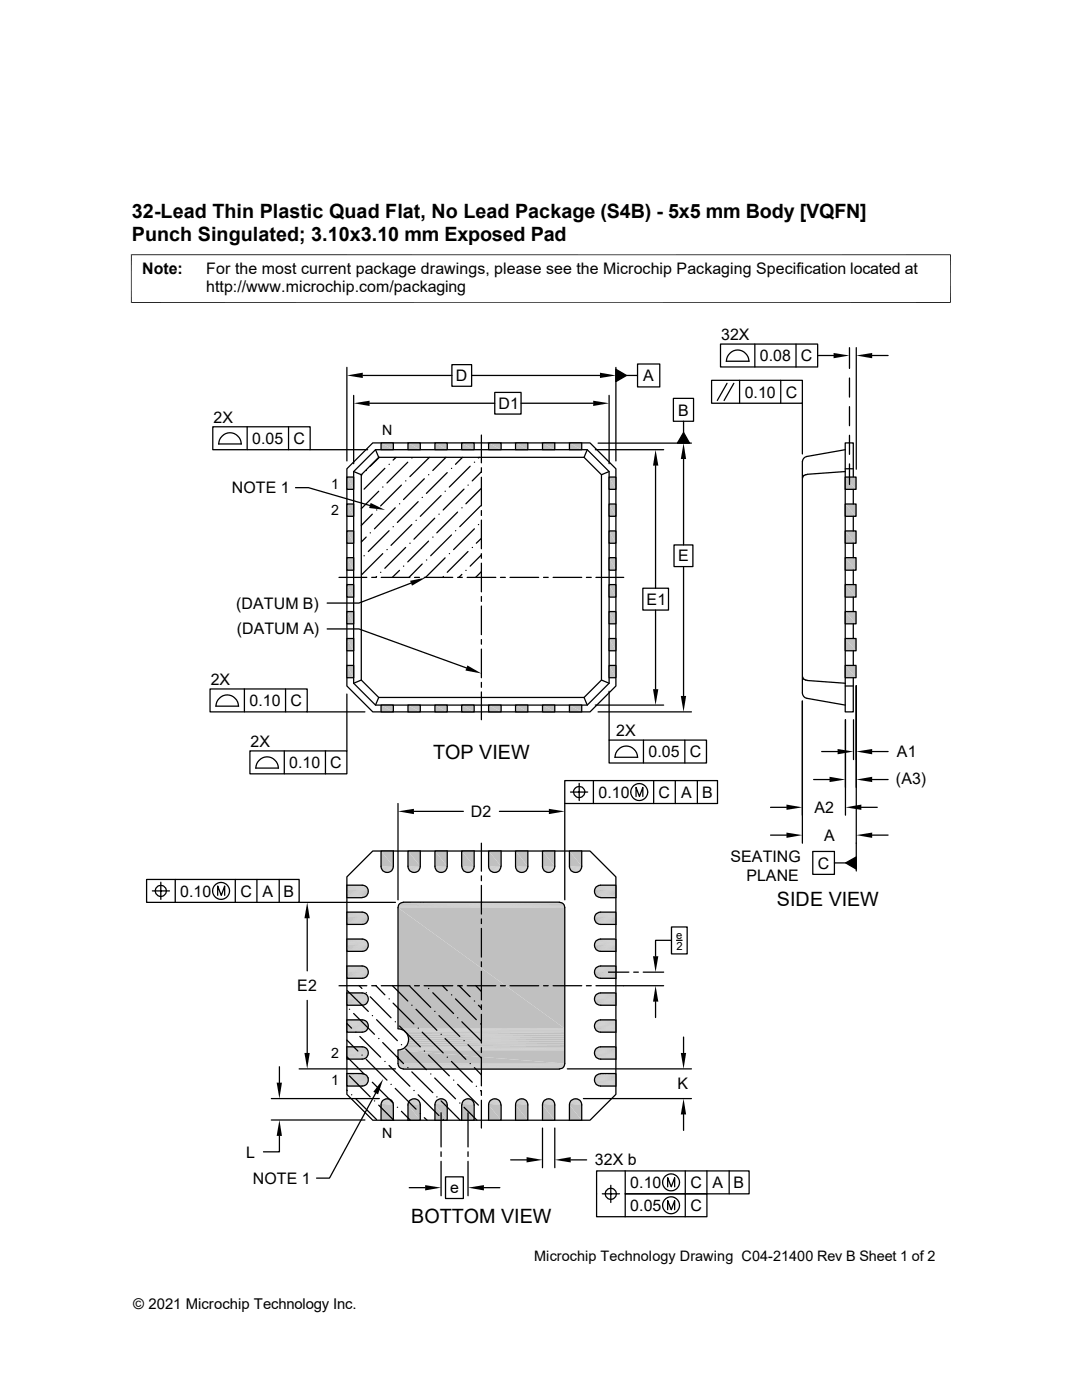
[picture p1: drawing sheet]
<svg xmlns="http://www.w3.org/2000/svg" width="216mm" height="279mm" viewBox="0 0 216 279" stroke-linecap="round" stroke-linejoin="round" font-family="sans-serif">
<path d="M70.6 94.1l1.5 .6M74.4 88.4h43.3l5.2 5.2v43.3l-5.2 5.2h-43.3l-5.2-5.2v-43.3zM74.9 89.7h42.3l4.3 4.4v42.3l-4.3 4.3h-42.3l-4.3-4.3v-42.3zM74.9 89.7l.7 1.6M75.6 91.3h40.9l3.5 3.4v41l-3.5 3.5h-40.9l-3.5-3.5v-41zM117.2 89.7l-.7 1.6M121.5 94.1l-1.5 .6M72.1 135.7l-1.5 .7M75.6 139.2l-.7 1.5M116.5 139.2l.7 1.5M120 135.7l1.5 .7" fill="none" stroke="#000" stroke-width=".25"/>
<g fill="#c0c0c0">
<path d="M113.6 88.4l2.5 1.3h-2.5z"/>
<path d="M113.6 88.4h2.5v1.3z"/>
<path d="M108.2 88.4l2.5 1.3h-2.5z"/>
<path d="M108.2 88.4h2.5v1.3z"/>
<path d="M102.9 88.4l2.4 1.3h-2.4z"/>
<path d="M102.9 88.4h2.4v1.3z"/>
<path d="M97.5 88.4l2.5 1.3h-2.5z"/>
<path d="M97.5 88.4h2.5v1.3z"/>
<path d="M92.1 88.4l2.5 1.3h-2.5z"/>
<path d="M92.1 88.4h2.5v1.3z"/>
<path d="M86.8 88.4l2.4 1.3h-2.4z"/>
<path d="M86.8 88.4h2.4v1.3z"/>
<path d="M81.4 88.4l2.5 1.3h-2.5z"/>
<path d="M81.4 88.4h2.5v1.3z"/>
<path d="M76 88.4l2.5 1.3h-2.5z"/>
<path d="M76 88.4h2.5v1.3z"/>
<path d="M121.5 95.2l1.4 2.5h-1.4z"/>
<path d="M121.5 95.2h1.4v2.5z"/>
<path d="M69.2 95.2l1.4 2.5h-1.4z"/>
<path d="M69.2 95.2h1.4v2.5z"/>
<path d="M121.5 100.6l1.4 2.4h-1.4z"/>
<path d="M121.5 100.6h1.4v2.4z"/>
<path d="M69.2 100.6l1.4 2.4h-1.4z"/>
<path d="M69.2 100.6h1.4v2.4z"/>
<path d="M121.5 106l1.4 2.4h-1.4z"/>
<path d="M121.5 106h1.4v2.4z"/>
<path d="M69.2 106l1.4 2.4h-1.4z"/>
<path d="M69.2 106h1.4v2.4z"/>
<path d="M121.5 111.3l1.4 2.5h-1.4z"/>
<path d="M121.5 111.3h1.4v2.5z"/>
<path d="M69.2 111.3l1.4 2.5h-1.4z"/>
<path d="M69.2 111.3h1.4v2.5z"/>
<path d="M121.5 116.7l1.4 2.5h-1.4z"/>
<path d="M121.5 116.7h1.4v2.5z"/>
<path d="M69.2 116.7l1.4 2.5h-1.4z"/>
<path d="M69.2 116.7h1.4v2.5z"/>
<path d="M121.5 122l1.4 2.5h-1.4z"/>
<path d="M121.5 122h1.4v2.5z"/>
<path d="M69.2 122l1.4 2.5h-1.4z"/>
<path d="M69.2 122h1.4v2.5z"/>
<path d="M121.5 127.4l1.4 2.5h-1.4z"/>
<path d="M121.5 127.4h1.4v2.5z"/>
<path d="M69.2 127.4l1.4 2.5h-1.4z"/>
<path d="M69.2 127.4h1.4v2.5z"/>
<path d="M121.5 132.8l1.4 2.5h-1.4z"/>
<path d="M121.5 132.8h1.4v2.5z"/>
<path d="M69.2 132.8l1.4 2.5h-1.4z"/>
<path d="M69.2 132.8h1.4v2.5z"/>
<path d="M113.6 140.7l2.5 1.4h-2.5z"/>
<path d="M113.6 140.7h2.5v1.4z"/>
<path d="M108.2 140.7l2.5 1.4h-2.5z"/>
<path d="M108.2 140.7h2.5v1.4z"/>
<path d="M102.9 140.7l2.4 1.4h-2.4z"/>
<path d="M102.9 140.7h2.4v1.4z"/>
<path d="M97.5 140.7l2.5 1.4h-2.5z"/>
<path d="M97.5 140.7h2.5v1.4z"/>
<path d="M92.1 140.7l2.5 1.4h-2.5z"/>
<path d="M92.1 140.7h2.5v1.4z"/>
<path d="M86.8 140.7l2.4 1.4h-2.4z"/>
<path d="M86.8 140.7h2.4v1.4z"/>
<path d="M81.4 140.7l2.5 1.4h-2.5z"/>
<path d="M81.4 140.7h2.5v1.4z"/>
<path d="M76 140.7l2.5 1.4h-2.5z"/>
<path d="M76 140.7h2.5v1.4z"/>
</g>
<g fill="none" stroke="#000" stroke-width=".25">
<path d="M69.2 95.2h1.4v2.5h-1.4zM72.2 94.7l-.1 .2M73.1 93.9h.1M75.6 98l-3.5 3.5M75.7 91.3l-1.8 1.7M76 88.4h2.5v1.3h-2.5zM76.4 97.2h.1M76.8 93.5l-4.2 4.1M77.6 92.7h.1M79 91.3l-.6 .5M80.1 96.8l-4.2 4.2M80.9 96h.1"/>
<path d="M81.4 92.2l-4.2 4.2M81.4 88.4h2.5v1.3h-2.5zM82.2 91.4h.1M84.2 99.3h.1M84.7 95.5l-4.2 4.2M85.5 94.7h.1M85.7 91.3l-3.9 3.8M86.8 88.4h2.4v1.3h-2.4zM88 98.9l-4.1 4.1M88.8 98h.1M89 91.3l-2.6 2.6M89.2 94.3l-4.1 4.2"/>
<path d="M90.1 93.5h.1M92.1 88.4h2.5v1.3h-2.5zM92.3 91.3l-1.4 1.4M92.6 97.6l-4.2 4.2M93.4 96.8h.1M93.8 93l-4.1 4.2M94.7 92.2h.1M95.6 91.3l-.1 .1M96.1 94.1l-1.9 1.9M96.1 97.5l-3.1 3M97.5 88.4h2.5v1.3h-2.5zM102.9 88.4h2.4v1.3h-2.4z"/>
<path d="M108.2 88.4h2.5v1.3h-2.5zM113.6 88.4h2.5v1.3h-2.5zM121.5 95.2h1.4v2.5h-1.4zM168.7 89.7l-7.7 1.4-.6 .4-.3 .7v46.4l.4 .5 .5 .3 7.7 1.3M170.3 95.2v-6.8h-1.6v53.7h1.6v-6.8M69.2 100.6h1.4v2.4h-1.4zM69.2 106h1.4v2.4h-1.4zM69.2 111.3h1.4v2.5h-1.4zM69.2 116.7h1.4v2.5h-1.4zM72.6 110.9h.1M73.1 107.2l-1 1M73.9 106.3h.1"/>
<path d="M74.3 102.6l-2.2 2.3M75.1 101.8h.1M75.1 115.1l-.1 .1M75.9 114.2h.1M76.4 110.5l-4.2 4.1M77.2 109.7h.1M77.6 105.9l-4.1 4.2M78.4 105.1h.1M78.9 101.3l-4.2 4.2M79.7 100.5h.1M79.7 113.8l-1.4 1.4M80.5 113h.1"/>
<path d="M80.9 109.3l-4.1 4.1M81.8 108.4h.1M82.2 104.7l-4.2 4.1M83 103.8h.1M83.4 100.1l-4.1 4.2M84.2 112.6l-2.6 2.6M85.1 111.8h.1M85.5 108l-4.1 4.1M86.4 107.2h.1M86.7 103.4l-4.1 4.2M87.6 102.6h.1M88.4 115.1h.1"/>
<path d="M88.8 111.3l-3.9 3.9M89.7 110.5h.1M90.1 106.8l-4.2 4.1M90.9 105.9h.1M91.3 102.2l-4.1 4.1M92.2 101.3h.1M92.2 114.6l-.6 .6M93 113.8h.1M93.4 110.1l-4.2 4.1M94.2 109.3h.1M94.7 105.5l-4.2 4.2M95.5 104.7h.1"/>
<path d="M95.9 101l-4.2 4.1M96.1 107.4l-1.1 1M96.1 110.7l-2.3 2.3M96.1 114.1l-1.2 1.1M121.5 116.7h1.4v2.5h-1.4zM121.5 111.3h1.4v2.5h-1.4zM121.5 106h1.4v2.4h-1.4zM121.5 100.6h1.4v2.4h-1.4zM69.2 122h1.4v2.5h-1.4zM69.2 127.4h1.4v2.5h-1.4zM69.2 132.8h1.4v2.5h-1.4zM121.5 132.8h1.4v2.5h-1.4z"/>
<path d="M121.5 127.4h1.4v2.5h-1.4zM121.5 122h1.4v2.5h-1.4zM76 140.7h2.5v1.4h-2.5zM81.4 140.7h2.5v1.4h-2.5zM86.8 140.7h2.4v1.4h-2.4zM92.1 140.7h2.5v1.4h-2.5zM97.5 140.7h2.5v1.4h-2.5zM102.9 140.7h2.4v1.4h-2.4zM108.2 140.7h2.5v1.4h-2.5zM113.6 140.7h2.5v1.4h-2.5z"/>
</g>
<g fill="#c0c0c0">
<path d="M168.7 95.2l2.1 2.5h-2.1z"/>
<path d="M168.7 95.2h2.1v2.5z"/>
<path d="M168.7 100.6l2.1 2.4h-2.1z"/>
<path d="M168.7 100.6h2.1v2.4z"/>
<path d="M168.7 106l2.1 2.4h-2.1z"/>
<path d="M168.7 106h2.1v2.4z"/>
<path d="M168.7 111.3l2.1 2.5h-2.1z"/>
<path d="M168.7 111.3h2.1v2.5z"/>
<path d="M168.7 116.7l2.1 2.5h-2.1z"/>
<path d="M168.7 116.7h2.1v2.5z"/>
<path d="M168.7 122l2.1 2.5h-2.1z"/>
<path d="M168.7 122h2.1v2.5z"/>
<path d="M168.7 127.4l2.1 2.5h-2.1z"/>
<path d="M168.7 127.4h2.1v2.5z"/>
<path d="M168.7 132.8l2.1 2.5h-2.1z"/>
<path d="M168.7 132.8h2.1v2.5z"/>
</g>
<g fill="none" stroke="#000" stroke-width=".25">
<path d="M160.2 95.2l-.1 .2M160.4 94.9l-.2 .2M168.7 95.2h2.1v2.5h-2.1zM168.7 94.1l-7.7 .6-.6 .2M168.7 93.6h1.6M170.3 97.7v2.9M168.7 116.7h2.1v2.5h-2.1zM168.7 111.3h2.1v2.5h-2.1zM168.7 106h2.1v2.4h-2.1zM168.7 100.6h2.1v2.4h-2.1zM170.3 103v3M170.3 108.4v2.9"/>
<path d="M170.3 113.8v2.9M170.3 119.2v2.8M160.1 135l.1 .3M160.2 135.3l.2 .3M160.4 135.6l.6 .2 7.7 .6M168.7 132.8h2.1v2.5h-2.1zM168.7 127.4h2.1v2.5h-2.1zM168.7 122h2.1v2.5h-2.1zM168.7 136.9h1.6M170.3 124.5v2.9M170.3 129.9v2.9M69.2 175l5.2-5.2h43.3l5.2 5.2v43.4l-5.2 5.2h-43.3l-5.2-5.2z"/>
</g>
<g fill="#c0c0c0">
<path d="M113.6 169.8l2.5 3.1h-2.5z"/>
<path d="M113.6 169.8h2.5v3.1z"/>
<path d="M108.2 169.8l2.5 3.1h-2.5z"/>
<path d="M108.2 169.8h2.5v3.1z"/>
<path d="M102.9 169.8l2.4 3.1h-2.4z"/>
<path d="M102.9 169.8h2.4v3.1z"/>
<path d="M97.5 169.8l2.5 3.1h-2.5z"/>
<path d="M97.5 169.8h2.5v3.1z"/>
<path d="M92.1 169.8l2.5 3.1h-2.5z"/>
<path d="M92.1 169.8h2.5v3.1z"/>
<path d="M86.8 169.8l2.4 3.1h-2.4z"/>
<path d="M86.8 169.8h2.4v3.1z"/>
<path d="M81.4 169.8l2.5 3.1h-2.5z"/>
<path d="M81.4 169.8h2.5v3.1z"/>
<path d="M76 169.8l2.5 3.1h-2.5z"/>
<path d="M76 169.8h2.5v3.1z"/>
</g>
<path d="M76 173h2.5M81.4 173h2.5M86.8 173h2.4M92.1 173h2.5M97.5 173h2.5M102.9 173h2.4M108.2 173h2.5M113.6 173h2.5" fill="none" stroke="#c0c0c0" stroke-width=".25"/>
<g fill="none" stroke="#c0c0c0" stroke-width=".21">
<path d="M76.1 173.2h2.4M76.1 173.5h2.3M81.4 173.2h2.5M81.5 173.5h2.3M86.8 173.2h2.4M86.9 173.5h2.3M92.2 173.2h2.4M92.2 173.5h2.3M97.5 173.2h2.4M97.6 173.5h2.3M102.9 173.2h2.4M103 173.5h2.2"/>
<path d="M108.2 173.2h2.5M108.3 173.5h2.3M113.6 173.2h2.4M113.7 173.5h2.3"/>
</g>
<path d="M113.8 173.6l1.9 .1h-1.8z" fill="#c0c0c0"/>
<path d="M113.8 173.7h2.1" fill="none" stroke="#c0c0c0" stroke-width=".2"/>
<path d="M108.4 173.6l2 .1h-1.9z" fill="#c0c0c0"/>
<path d="M108.4 173.7h2.1" fill="none" stroke="#c0c0c0" stroke-width=".2"/>
<path d="M103 173.6l2 .1h-1.8z" fill="#c0c0c0"/>
<path d="M103 173.7h2.2" fill="none" stroke="#c0c0c0" stroke-width=".2"/>
<path d="M97.7 173.6l2 .1h-1.9z" fill="#c0c0c0"/>
<path d="M97.7 173.7h2.1" fill="none" stroke="#c0c0c0" stroke-width=".2"/>
<path d="M92.3 173.6l2 .1h-1.8z" fill="#c0c0c0"/>
<path d="M92.3 173.7h2.1" fill="none" stroke="#c0c0c0" stroke-width=".2"/>
<path d="M87 173.6l1.9 .1h-1.8z" fill="#c0c0c0"/>
<path d="M87 173.7h2.1" fill="none" stroke="#c0c0c0" stroke-width=".2"/>
<path d="M81.6 173.6l2 .1h-1.9z" fill="#c0c0c0"/>
<path d="M81.6 173.7h2.1" fill="none" stroke="#c0c0c0" stroke-width=".2"/>
<path d="M76.2 173.6l2 .1h-1.8z" fill="#c0c0c0"/>
<path d="M76.2 173.7h2.1" fill="none" stroke="#c0c0c0" stroke-width=".2"/>
<g fill="#c0c0c0">
<path d="M113.9 173.7l1.7 .2h-1.5z"/>
<path d="M113.9 173.7h1.8l-.1 .2z"/>
<path d="M108.5 173.7l1.7 .2h-1.5z"/>
<path d="M108.5 173.7h1.9l-.2 .2z"/>
<path d="M103.2 173.7l1.7 .2h-1.5z"/>
<path d="M103.2 173.7h1.8l-.1 .2z"/>
<path d="M97.8 173.7l1.7 .2h-1.5z"/>
<path d="M97.8 173.7h1.9l-.2 .2z"/>
<path d="M92.5 173.7l1.6 .2h-1.5z"/>
<path d="M92.5 173.7h1.8l-.2 .2z"/>
<path d="M87.1 173.7l1.6 .2h-1.5z"/>
<path d="M87.1 173.7h1.8l-.2 .2z"/>
<path d="M81.7 173.7l1.7 .2h-1.5z"/>
<path d="M81.7 173.7h1.9l-.2 .2z"/>
<path d="M76.4 173.7l1.6 .2h-1.5z"/>
<path d="M76.4 173.7h1.8l-.2 .2z"/>
<path d="M114.1 173.9l1.3 .1h-1.1z"/>
<path d="M114.1 173.9h1.5l-.2 .1z"/>
<path d="M108.7 173.9l1.3 .1h-1.1z"/>
<path d="M108.7 173.9h1.5l-.2 .1z"/>
<path d="M103.4 173.9l1.2 .1h-1.1z"/>
<path d="M103.4 173.9h1.5l-.3 .1z"/>
<path d="M98 173.9l1.3 .1h-1.1z"/>
<path d="M98 173.9h1.5l-.2 .1z"/>
<path d="M92.6 173.9l1.3 .1h-1.1z"/>
<path d="M92.6 173.9h1.5l-.2 .1z"/>
<path d="M87.2 173.9l1.4 .1h-1.1z"/>
<path d="M87.2 173.9h1.5l-.1 .1z"/>
<path d="M81.9 173.9l1.3 .1h-1.1z"/>
<path d="M81.9 173.9h1.5l-.2 .1z"/>
<path d="M76.5 173.9l1.3 .1h-1.1z"/>
<path d="M76.5 173.9h1.5l-.2 .1z"/>
<path d="M114.3 174l.9 .1z"/>
<path d="M114.3 174h1.1z"/>
<path d="M108.9 174l.9 .1z"/>
<path d="M108.9 174h1.1z"/>
<path d="M103.5 174l.9 .1z"/>
<path d="M103.5 174h1.1z"/>
<path d="M98.2 174l.9 .1z"/>
<path d="M98.2 174h1.1z"/>
<path d="M92.8 174l.9 .1z"/>
<path d="M92.8 174h1.1z"/>
<path d="M87.5 174l.8 .1z"/>
<path d="M87.5 174h1.1z"/>
<path d="M82.1 174l.9 .1z"/>
<path d="M82.1 174h1.1z"/>
<path d="M76.7 174l.9 .1z"/>
<path d="M76.7 174h1.1z"/>
<path d="M114.5 174.1h.4z"/>
<path d="M114.5 174.1h.7z"/>
<path d="M109.1 174.1h.5z"/>
<path d="M109.1 174.1h.7z"/>
<path d="M103.8 174.1h.4z"/>
<path d="M103.8 174.1h.6z"/>
<path d="M98.4 174.1h.4z"/>
<path d="M98.4 174.1h.7z"/>
<path d="M93 174.1h.5z"/>
<path d="M93 174.1h.7z"/>
<path d="M87.7 174.1h.4z"/>
<path d="M87.7 174.1h.6z"/>
<path d="M82.3 174.1h.5z"/>
<path d="M82.3 174.1h.7z"/>
<path d="M76.9 174.1h.5z"/>
<path d="M76.9 174.1h.7z"/>
</g>
<g fill="none" stroke="#c0c0c0" stroke-width=".2">
<path d="M69.2 176.7h3.3M69.2 176.7h3.5M69.2 176.8h3.7M69.2 176.9h3.9M69.2 177.1h4.1M69.2 177.2h4.2M69.2 178.7h4.1M69.2 178.9h3.9M69.2 179h3.7M69.2 179.1h3.5M69.2 179.1h3.3M118.7 177.2h4.2"/>
<path d="M118.8 177.1h4.1M118.8 178.7h4.1M119 176.9h3.9M119 178.9h3.9M119.2 176.8h3.7M119.2 179h3.7M119.4 176.7h3.5M119.4 179.1h3.5M119.6 176.7h3.3M119.6 179.1h3.3M69.2 182.1h3.5M69.2 182.2h3.7"/>
<path d="M69.2 182.3h3.9M69.2 182.5h4.1M69.2 182.6h4.2M69.2 184.1h4.1M69.2 184.3h3.9M69.2 184.4h3.7M69.2 187.4h3.3M69.2 187.5h3.5M69.2 187.5h3.7M69.2 187.7h3.9M69.2 187.8h4.1M69.2 188h4.2"/>
<path d="M69.2 189.5h4.1M69.2 189.6h3.9M69.2 189.7h3.7M69.2 189.8h3.5M69.2 189.9h3.3M69.2 192.8h3.5M69.2 192.9h3.7M69.2 193h3.9M69.2 193.2h4.1M69.2 194.9h4.1M69.2 195h3.9M69.2 195.1h3.7"/>
<path d="M69.2 195.2h3.5M69.2 195.2h3.3M69.2 198.2h3.3M69.2 198.2h3.5M69.2 198.3h3.7M69.2 198.4h3.9M69.2 198.5h4.1M72.7 184.5h-3.5M79.4 180.8h33.3M79.5 180.7h33.1M79.5 180.5h33.1M79.7 180.4h32.7"/>
<path d="M79.8 180.3h32.5M80 180.2h32.1M80.1 180.1h31.9M118.7 182.6h4.2M118.7 188h4.2M118.8 182.5h4.1M118.8 184.1h4.1M118.8 187.8h4.1M118.8 189.5h4.1M118.8 193.2h4.1M118.8 194.9h4.1M118.8 198.5h4.1"/>
<path d="M119 182.3h3.9M119 184.3h3.9M119 187.7h3.9M119 189.6h3.9M119 193h3.9M119 195h3.9M119 198.4h3.9M119.2 182.2h3.7M119.2 184.4h3.7M119.2 187.5h3.7M119.2 189.7h3.7M119.2 192.9h3.7"/>
<path d="M119.2 195.1h3.7M119.2 198.3h3.7M119.4 182.1h3.5M119.4 184.5h3.5M119.4 187.5h3.5M119.4 189.8h3.5M119.4 192.8h3.5M119.4 195.2h3.5M119.4 198.2h3.5M119.6 187.4h3.3M119.6 189.9h3.3M119.6 195.2h3.3"/>
<path d="M119.6 198.2h3.3M69.2 200.2h4.1M69.2 200.4h3.9M69.2 200.5h3.7M69.2 200.6h3.5M69.2 200.6h3.3M69.2 203.5h3.3M69.2 203.6h3.5M69.2 203.7h3.7M69.2 203.8h3.9M69.2 203.9h4.1M118.8 200.2h4.1"/>
<path d="M118.8 203.9h4.1M119 200.4h3.9M119 203.8h3.9M119.2 200.5h3.7M119.2 203.7h3.7M119.4 200.6h3.5M119.4 203.6h3.5M119.6 200.6h3.3M119.6 203.5h3.3"/>
</g>
<g fill="none" stroke="#c0c0c0" stroke-width=".21">
<path d="M69.2 177.4h4.2M69.2 177.9h4.3M69.2 178.1h4.3M69.2 178.3h4.2M69.2 178.5h4.2M118.6 177.9h4.3M118.6 178.1h4.3M118.7 177.4h4.2M118.7 178.3h4.2M118.7 178.5h4.2M69.2 182.8h4.2M69.2 183.3h4.3"/>
<path d="M69.2 183.5h4.3M69.2 183.7h4.2M69.2 183.9h4.2M69.2 188.2h4.2M69.2 188.4h4.3M69.2 188.9h4.3M69.2 189.1h4.2M69.2 189.3h4.2M69.2 193.4h4.2M69.2 193.6h4.2M69.2 193.8h4.3M69.2 194.2h4.3"/>
<path d="M69.2 194.5h4.2M69.2 194.7h4.2M69.2 198.7h4.2M69.2 198.9h4.2M69.2 199.2h4.3M69.2 199.6h4.3M69.2 199.8h4.2M79.4 181h33.3M118.6 183.3h4.3M118.6 183.5h4.3M118.6 188.4h4.3M118.6 188.9h4.3"/>
<path d="M118.6 193.8h4.3M118.6 194.2h4.3M118.6 199.2h4.3M118.6 199.6h4.3M118.7 182.8h4.2M118.7 183.7h4.2M118.7 188.2h4.2M118.7 189.1h4.2M118.7 193.6h4.2M118.7 194.5h4.2M118.7 198.9h4.2M118.7 199.8h4.2"/>
<path d="M118.7 183.9h4.2M118.7 189.3h4.2M118.7 193.4h4.2M118.7 194.7h4.2M118.7 198.7h4.2M69.2 200h4.2M69.2 204.1h4.2M69.2 204.3h4.2M69.2 204.5h4.3M69.2 205h4.3M118.6 204.5h4.3M118.6 205h4.3"/>
<path d="M118.7 204.3h4.2M118.7 200h4.2M118.7 204.1h4.2"/>
</g>
<path d="M69.2 177.7h4.3M118.6 177.7h4.3M69.2 183h4.3M69.2 188.6h4.3M69.2 194h4.3M69.2 199.4h4.3M118.6 183h4.3M118.6 188.6h4.3M118.6 194h4.3M118.6 199.4h4.3M69.2 204.8h4.3M118.6 204.8h4.3" fill="none" stroke="#c0c0c0" stroke-width=".25"/>
<g fill="#c0c0c0">
<path d="M79.4 181.1l33.3 24.2h-33.3z"/>
<path d="M79.4 181.1h33.3v24.2z"/>
</g>
<g fill="none" stroke="#c0c0c0" stroke-width=".21">
<path d="M69.2 205.2h4.2M69.2 209.5h4.2M69.2 209.7h4.2M69.2 209.9h4.3M69.2 210.1h4.3M69.2 210.6h4.2M80.6 205.7h32.1M118.6 209.9h4.3M118.6 210.1h4.3M118.7 205.2h4.2M118.7 209.7h4.2M118.7 210.6h4.2"/>
<path d="M118.7 209.5h4.2"/>
</g>
<g fill="none" stroke="#c0c0c0" stroke-width=".2">
<path d="M69.2 205.4h4.2M69.2 205.6h4.1M69.2 205.7h3.9M69.2 205.9h3.7M69.2 208.9h3.5M69.2 209h3.7M69.2 209.1h3.9M69.2 209.3h4.1M69.2 210.8h4.2M69.2 210.9h4.1M69.2 211.1h3.9M69.2 211.2h3.7"/>
<path d="M69.2 211.3h3.5M69.2 211.3h3.3M72.7 206h-3.5M79.4 205.3h33.3M79.4 209.6h33.3M79.8 205.4h32.9M79.8 209.5h32.9M80.2 205.5h32.5M80.2 209.3h32.5M118.7 205.4h4.2M118.7 210.8h4.2M118.8 205.6h4.1"/>
<path d="M118.8 209.3h4.1M118.8 210.9h4.1M119 205.7h3.9M119 209.1h3.9M119 211.1h3.9M119.2 205.9h3.7M119.2 209h3.7M119.2 211.2h3.7M119.4 206h3.5M119.4 208.9h3.5M119.4 211.3h3.5M119.6 211.3h3.3"/>
</g>
<path d="M80.9 206h31.8" fill="none" stroke="#c0c0c0" stroke-width=".3"/>
<path d="M81.1 206.3h31.6M81.1 208.6h31.6" fill="none" stroke="#c0c0c0" stroke-width=".34"/>
<path d="M81.3 206.7h31.4M81.3 208.2h31.4M81.5 207h31.2M81.5 207.8h31.2" fill="none" stroke="#c0c0c0" stroke-width=".38"/>
<path d="M81.5 207.4h31.2" fill="none" stroke="#c0c0c0" stroke-width=".42"/>
<path d="M69.2 210.4h4.3M80.6 209.1h32.1M80.9 208.9h31.8M118.6 210.4h4.3" fill="none" stroke="#c0c0c0" stroke-width=".25"/>
<g fill="#c0c0c0">
<path d="M79.4 209.6l33.3 2.7h-33.3z"/>
<path d="M79.4 209.6h33.3v2.7z"/>
</g>
<path d="M69.2 214.9h4.2M69.2 215.1h4.2M69.2 215.3h4.3M69.2 215.5h4.3M69.2 216h4.2M79.4 212.4h33.3M118.6 215.3h4.3M118.6 215.5h4.3M118.7 215.1h4.2M118.7 216h4.2M118.7 214.9h4.2" fill="none" stroke="#c0c0c0" stroke-width=".21"/>
<g fill="none" stroke="#c0c0c0" stroke-width=".2">
<path d="M69.2 214.3h3.3M69.2 214.3h3.5M69.2 214.4h3.7M69.2 214.5h3.9M69.2 214.7h4.1M69.2 216.2h4.2M69.2 216.3h4.1M69.2 216.5h3.9M69.2 216.6h3.7M69.2 216.7h3.5M69.2 216.7h3.3M79.4 212.6h33.3"/>
<path d="M79.5 212.7h33.1M79.5 212.9h33.1M79.7 213h32.7M79.8 213.1h32.5M80 213.2h32.1M80.1 213.3h31.9M80.3 213.3h31.5M118.7 216.2h4.2M118.8 214.7h4.1M118.8 216.3h4.1M119 214.5h3.9M119 216.5h3.9"/>
<path d="M119.2 214.4h3.7M119.2 216.6h3.7M119.4 214.3h3.5M119.4 216.7h3.5M119.6 214.3h3.3M119.6 216.7h3.3"/>
</g>
<path d="M69.2 215.7h4.3M118.6 215.7h4.3" fill="none" stroke="#c0c0c0" stroke-width=".25"/>
<g fill="#c0c0c0">
<path d="M114.5 219.3h.7z"/>
<path d="M114.7 219.3h.5z"/>
<path d="M109.1 219.3h.7z"/>
<path d="M109.3 219.3h.5z"/>
<path d="M103.8 219.3h.6z"/>
<path d="M104 219.3h.4z"/>
<path d="M98.4 219.3h.7z"/>
<path d="M98.6 219.3h.5z"/>
<path d="M93 219.3h.7z"/>
<path d="M93.3 219.3h.4z"/>
<path d="M87.7 219.3h.6z"/>
<path d="M87.9 219.3h.4z"/>
<path d="M82.3 219.3h.7z"/>
<path d="M82.5 219.3h.5z"/>
<path d="M76.9 219.3h.7z"/>
<path d="M77.2 219.3h.4z"/>
<path d="M114.3 219.4h1.1z"/>
<path d="M114.5 219.3l.9 .1z"/>
<path d="M108.9 219.4h1.1z"/>
<path d="M109.1 219.3l.9 .1z"/>
<path d="M103.5 219.4h1.1z"/>
<path d="M103.8 219.3l.8 .1z"/>
<path d="M98.2 219.4h1.1z"/>
<path d="M98.4 219.3l.9 .1z"/>
<path d="M92.8 219.4h1.1z"/>
<path d="M93 219.3l.9 .1z"/>
<path d="M87.5 219.4h1.1z"/>
<path d="M87.7 219.3l.9 .1z"/>
<path d="M82.1 219.4h1.1z"/>
<path d="M82.3 219.3l.9 .1z"/>
<path d="M76.7 219.4h1.1z"/>
<path d="M76.9 219.3l.9 .1z"/>
<path d="M114.1 219.5l.2-.1 1.3 .1z"/>
<path d="M114.3 219.4h1.1l.2 .1z"/>
<path d="M108.7 219.5l.2-.1 1.3 .1z"/>
<path d="M108.9 219.4h1.1l.2 .1z"/>
<path d="M103.4 219.5l.1-.1 1.4 .1z"/>
<path d="M103.5 219.4h1.1l.3 .1z"/>
<path d="M98 219.5l.2-.1 1.3 .1z"/>
<path d="M98.2 219.4h1.1l.2 .1z"/>
<path d="M92.6 219.5l.2-.1 1.3 .1z"/>
<path d="M92.8 219.4h1.1l.2 .1z"/>
<path d="M87.2 219.5l.3-.1 1.2 .1z"/>
<path d="M87.5 219.4h1.1l.1 .1z"/>
<path d="M81.9 219.5l.2-.1 1.3 .1z"/>
<path d="M82.1 219.4h1.1l.2 .1z"/>
<path d="M76.5 219.5l.2-.1 1.3 .1z"/>
<path d="M76.7 219.4h1.1l.2 .1z"/>
<path d="M114.1 219.5l1.6 .2h-1.8z"/>
<path d="M114.1 219.5h1.5l.1 .2z"/>
<path d="M108.7 219.5l1.7 .2h-1.9z"/>
<path d="M108.7 219.5h1.5l.2 .2z"/>
<path d="M103.4 219.5l1.6 .2h-1.8z"/>
<path d="M103.4 219.5h1.5l.1 .2z"/>
<path d="M98 219.5l1.7 .2h-1.9z"/>
<path d="M98 219.5h1.5l.2 .2z"/>
<path d="M92.6 219.5l1.7 .2h-1.8z"/>
<path d="M92.6 219.5h1.5l.2 .2z"/>
<path d="M87.2 219.5l1.7 .2h-1.8z"/>
<path d="M87.2 219.5h1.5l.2 .2z"/>
<path d="M81.9 219.5l1.7 .2h-1.9z"/>
<path d="M81.9 219.5h1.5l.2 .2z"/>
<path d="M76.5 219.5l1.7 .2h-1.8z"/>
<path d="M76.5 219.5h1.5l.2 .2z"/>
</g>
<path d="M113.8 219.8h2.1" fill="none" stroke="#c0c0c0" stroke-width=".2"/>
<path d="M113.9 219.7h1.8l.2 .1z" fill="#c0c0c0"/>
<path d="M108.4 219.8h2.1" fill="none" stroke="#c0c0c0" stroke-width=".2"/>
<path d="M108.5 219.7h1.9l.1 .1z" fill="#c0c0c0"/>
<path d="M103 219.8h2.2" fill="none" stroke="#c0c0c0" stroke-width=".2"/>
<path d="M103.2 219.7h1.8l.2 .1z" fill="#c0c0c0"/>
<path d="M97.7 219.8h2.1" fill="none" stroke="#c0c0c0" stroke-width=".2"/>
<path d="M97.8 219.7h1.9l.1 .1z" fill="#c0c0c0"/>
<path d="M92.3 219.8h2.1" fill="none" stroke="#c0c0c0" stroke-width=".2"/>
<path d="M92.5 219.7h1.8l.1 .1z" fill="#c0c0c0"/>
<path d="M87 219.8h2.1" fill="none" stroke="#c0c0c0" stroke-width=".2"/>
<path d="M87.1 219.7h1.8l.2 .1z" fill="#c0c0c0"/>
<path d="M81.6 219.8h2.1" fill="none" stroke="#c0c0c0" stroke-width=".2"/>
<path d="M81.7 219.7h1.9l.1 .1z" fill="#c0c0c0"/>
<path d="M76.2 219.8h2.1" fill="none" stroke="#c0c0c0" stroke-width=".2"/>
<path d="M76.4 219.7h1.8l.1 .1z" fill="#c0c0c0"/>
<g fill="none" stroke="#c0c0c0" stroke-width=".21">
<path d="M76.1 219.9h2.3M81.5 219.9h2.3M86.9 219.9h2.3M92.2 219.9h2.3M97.6 219.9h2.3M103 219.9h2.2M108.3 219.9h2.3M113.7 219.9h2.3M76.1 220.2h2.4M81.4 220.2h2.5M86.8 220.2h2.4M92.2 220.2h2.4"/>
<path d="M97.5 220.2h2.4M102.9 220.2h2.4M108.2 220.2h2.5M113.6 220.2h2.4"/>
</g>
<path d="M76 220.4h2.5M81.4 220.4h2.5M86.8 220.4h2.4M92.1 220.4h2.5M97.5 220.4h2.5M102.9 220.4h2.4M108.2 220.4h2.5M113.6 220.4h2.5" fill="none" stroke="#c0c0c0" stroke-width=".25"/>
<g fill="#c0c0c0">
<path d="M113.6 220.5l2.5 3.1h-2.5z"/>
<path d="M113.6 220.5h2.5v3.1z"/>
<path d="M108.2 220.5l2.5 3.1h-2.5z"/>
<path d="M108.2 220.5h2.5v3.1z"/>
<path d="M102.9 220.5l2.4 3.1h-2.4z"/>
<path d="M102.9 220.5h2.4v3.1z"/>
<path d="M97.5 220.5l2.5 3.1h-2.5z"/>
<path d="M97.5 220.5h2.5v3.1z"/>
<path d="M92.1 220.5l2.5 3.1h-2.5z"/>
<path d="M92.1 220.5h2.5v3.1z"/>
<path d="M86.8 220.5l2.4 3.1h-2.4z"/>
<path d="M86.8 220.5h2.4v3.1z"/>
<path d="M81.4 220.5l2.5 3.1h-2.5z"/>
<path d="M81.4 220.5h2.5v3.1z"/>
<path d="M76 220.5l2.5 3.1h-2.5z"/>
<path d="M76 220.5h2.5v3.1z"/>
</g>
<g fill="none" stroke="#000" stroke-width=".25">
<path d="M69.2 73.3v18.7M70.6 78.9v13.6M72.4 74.9h17.8M90.2 72.8h3.9v4.3h-3.9zM94.1 74.9h25.6M98.7 78.3h5.3v4.3h-5.3zM121.5 78.9v13.6M122.9 73.7l2.1 1.2-2.1 1.3zM122.9 73.3v18.7M125 74.9h2.2M127.2 72.6h4.5v4.6h-4.5zM134.4 79.5h4v4.6h-4z"/>
<path d="M142 75.9h18.1v4.6h-18.1zM143.8 68.7h19.4v4.5h-19.4zM144.9 72.1h4.6M144.9 72.1a2.24 2.24 0 0 1 2.3-2.2 2.24 2.24 0 0 1 2.2 2.2M145.1 76.5l-2 3.4M146.4 76.5l-1.9 3.4M147.6 75.9v4.6M150.6 68.7v4.5M155.8 75.9v4.6M158.8 68.7v4.5M163.2 71h3.1M169.5 69.4v4.1"/>
<path d="M169.5 75.4v3.8M170.9 69.4v24.2M174 71h3.2M42.5 85.2h19.4v4.5h-19.4zM43.6 88.6h4.6M43.6 88.6a2.24 2.24 0 0 1 2.3-2.2 2.24 2.24 0 0 1 2.2 2.2M49.3 85.2v4.5M57.6 85.2v4.5M59 97.3h2.6l12.2 3.6M61.8 89.7h11.6M73.7 80.5h25M96.1 86.8v5.6"/>
<path d="M96.1 93.3v1M96.1 95.3v5.7M104 80.5h14.4M118.8 89.7h13.6M119.3 88.4h18.7M130.8 92.9v24.5M136.4 86.3l1.2 2.1h-2.4zM136.4 84.1v2.2M136.4 91.6v17.2M160.1 80.5v10.1M169.5 81.2v3.8M169.5 86.9v3.8"/>
<path d="M169.5 92.6v4.1M67.6 115.2h5.6M74.2 115.2h.9M76.1 115.2h5.7M82 116.4l-10.4 4h-6.3M82.7 115.2h1M84.6 115.2h5.7M91.3 115.2h.9M93.2 115.2h5.7M96.1 101.9v1M96.1 103.8v5.7M96.1 110.5v.9"/>
<path d="M96.1 112.4v5.7M96.1 119v1M99.9 115.2h.9M101.8 115.2h5.7M108.5 115.2h.9M110.4 115.2h5.7M117 115.2h1M118.9 115.2h5.6M128.3 117.4h5.1v4.4h-5.1zM134.5 108.8h3.8v4.3h-3.8zM136.4 113.1v25.8M41.9 137.5h19.4v4.6h-19.4z"/>
<path d="M48.8 137.5v4.6M57 137.5v4.6M65.3 125.5h6.3l21.5 7.8M69.2 138.5v11.4M96.1 120.9v5.8M96.1 127.6v1M96.1 129.5v5.8M96.1 136.2v1M96.1 138.1v5.5M121.5 138v9.7M130.8 121.8v15.7M160.1 139.9v28.4"/>
<path d="M170.9 136.9v36.9M43.1 140.9h4.5M43.1 140.9a2.24 2.24 0 0 1 2.2-2.2 2.24 2.24 0 0 1 2.3 2.2M49.9 149.9h19.3v4.5h-19.3zM55.5 153.3a2.24 2.24 0 0 0-2.2-2.3 2.24 2.24 0 0 0-2.2 2.3h4.5M56.7 149.9v4.5M61.3 142.1h11.5M64.9 149.9v4.5M112.7 155.8h30.5v4.6h-30.5zM113.8 158.1h3.5M114.4 158.1a1.14 1.14 0 0 1 1.2-1.1 1.14 1.14 0 0 1 1.1 1.1M114.5 158.1a1.1 1.1 0 0 0 1.1 1.1 1.1 1.1 0 0 0 1.1-1.1"/>
<path d="M115.6 156.3v3.5M118.4 155.8v4.6M118.8 140.7h13.6M119.3 142.1h18.7M121.5 147.7h19.5v4.6h-19.5zM122.7 151.1h4.6M122.7 151.1a2.24 2.24 0 0 1 2.3-2.2 2.24 2.24 0 0 1 2.2 2.2M126.9 159v-1.9l.7 1.9 .7-1.9v1.9M128.4 147.7v4.6M130.4 155.8v4.6M134.7 155.8v4.6M136.7 147.7v4.6"/>
<path d="M139.1 155.8v4.6M162.3 155.6h3.2M164 150h3.1M168.7 143.6v19.1M170.3 143.6v8M174 150h3.2M174 155.6h3.2M29.3 175.5h30.4v4.6h-30.4zM30.4 177.8h3.4M32.1 176.1v3.4M35 175.5v4.6M43.4 178.7v-1.9l.8 1.9 .6-1.9v1.9"/>
<path d="M46.9 175.5v4.6M51.3 175.5v4.6M55.7 175.5v4.6M69.2 176.7h3.1a1.25 1.25 0 0 1 1.2 1.2 1.25 1.25 0 0 1-1.2 1.3h-3.1zM76 169.8h2.5v3.1a1.23 1.23 0 0 1-1.2 1.2 1.23 1.23 0 0 1-1.3-1.2zM79.4 160.4v19.2M81.4 169.8h2.5v3.1a1.23 1.23 0 0 1-1.3 1.2 1.23 1.23 0 0 1-1.2-1.2zM82.6 161.9h9.9M86.8 169.8h2.4v3.1a1.23 1.23 0 0 1-1.2 1.2 1.23 1.23 0 0 1-1.2-1.2zM92.1 169.8h2.5v3.1a1.25 1.25 0 0 1-1.2 1.2 1.25 1.25 0 0 1-1.3-1.2zM96.1 168.3v5.6M96.1 174.8v1"/>
<path d="M96.1 176.7v5.7M97.5 169.8h2.5l-.1 3.1a1.23 1.23 0 0 1-1.2 1.2 1.23 1.23 0 0 1-1.2-1.2zM99.7 161.9h9.8M102.9 169.8h2.4v3.1a1.23 1.23 0 0 1-1.2 1.2 1.23 1.23 0 0 1-1.2-1.2zM108.2 169.8h2.5v3.1a1.23 1.23 0 0 1-1.2 1.2 1.23 1.23 0 0 1-1.3-1.2zM112.7 160.4v19.2M113.6 169.8h2.5v3.1a1.23 1.23 0 0 1-1.2 1.2 1.23 1.23 0 0 1-1.3-1.2zM119 177l.8-.3h3.1v2.5l-3.1-.1a1.26 1.26 0 0 1-1.1-.8 1.26 1.26 0 0 1 .3-1.3zM153.8 166.7h3.1M153.8 161.1h3.1M162.2 169.9h4.3v4.6h-4.3zM166.5 172.2h2.2"/>
<path d="M168.7 172.2l2.2-1.2v2.4zM171.9 161.1h3.1M174 166.7h3.2M59.7 180.1h19.2M61.3 183.3v10.5M61.3 199.6v10.5M67.6 196.7h5.6M69.2 182h3.1a1.23 1.23 0 0 1 1.2 1.3 1.23 1.23 0 0 1-1.2 1.2h-3.1zM69.2 187.4h3.1a1.23 1.23 0 0 1 1.2 1.2 1.23 1.23 0 0 1-1.2 1.3h-3.1zM69.2 192.8h3.1a1.23 1.23 0 0 1 1.2 1.2 1.23 1.23 0 0 1-1.2 1.2h-3.1zM69.2 198.2h3.1a1.23 1.23 0 0 1 1.2 1.2 1.23 1.23 0 0 1-1.2 1.2h-3.1zM69.3 197.7l4.2 4.1"/>
<path d="M71.6 196.7l.6 .6M73.1 198.1h.1M73.9 198.9l4.1 4.2M74.2 196.7h.9M75 196.7l1.8 1.8M76.1 196.7h5.7M77.6 199.3h.1M78.3 196.7l3.1 3.1M80.5 180.1h-.3a.96 .96 0 0 0-.8 1v24.2M80.5 180h31.1M81.8 196.9l4.1 4.1M82.7 196.7h1"/>
<path d="M84.6 196.7h5.7M85.5 197.3h.1M86.4 198.1l4.1 4.2M88.3 196.7l.9 1M90.1 198.5h.1M90.9 199.3l4.1 4.2M91.3 196.7h.9M91.6 196.7l2.2 2.2M93.2 196.7h5.7M94.7 199.8h.1M94.9 196.7l1.2 1.2M96.1 183.4v.9"/>
<path d="M96.1 185.3v5.7M96.1 191.9v1M96.1 193.8v5.8M99.9 196.7h.9M101.8 196.7h5.7M108.5 196.7h.9M110.4 196.7h5.7M111.6 180.1a1.02 1.02 0 0 1 1.1 1l-.1 31.4a.96 .96 0 0 1-1 .8M117 196.7h1M118.9 196.7h13.5M119 198.5l.8-.3h3.1v2.4h-3.1a1.26 1.26 0 0 1-1.1-.8 1.26 1.26 0 0 1 .3-1.3zM119 193.1l.8-.3h3.1v2.4h-3.1a1.26 1.26 0 0 1-1.1-.7 1.26 1.26 0 0 1 .3-1.4z"/>
<path d="M119 187.7l.8-.3h3.1v2.5h-3.1a1.26 1.26 0 0 1-1.1-.8 1.26 1.26 0 0 1 .3-1.4zM119 182.4l.8-.4h3.1v2.5h-3.1a1.26 1.26 0 0 1-1.1-.8 1.26 1.26 0 0 1 .3-1.3zM121.4 194h4.1M126.4 194h1M128.4 194h4M130.8 199.9v3.2M134 185h3.1v5.4h-3.1zM134 187.7h-3.2v3.1M135 187.7h1.1M54.1 219.2h21.6M55.8 212.9v3.2M59.7 213.3h19.2"/>
<path d="M69.2 203.5h3.1a1.23 1.23 0 0 1 1.2 1.3 1.23 1.23 0 0 1-1.2 1.2h-3.1zM69.2 208.9h3.1a1.23 1.23 0 0 1 1.2 1.2 1.23 1.23 0 0 1-1.2 1.3h-3.1zM69.2 217.6h.1M69.2 210.9l3.4 3.4M69.2 207.6l2.2 2.2M69.2 204.3l.9 .9M69.7 214.7l4.2 4.2M69.7 201.4h.1M70.1 218.5h.1M70.6 202.3l4.1 4.1M71 206h.1M71 219.3l4.1 4.1"/>
<path d="M71.8 206.8l4.1 4.2M72.2 210.6h.1M72.3 214.2h-3.1v2.5h3.1a1.23 1.23 0 0 0 1.2-1.2 1.23 1.23 0 0 0-1.2-1.2M73.1 211.4l4.1 4.2M73.5 215.1h.1M74.3 216l4.1 4.1M74.3 202.7h.1M74.7 219.7h.1M75 218.1l-9.3 17h-2.5M75.1 203.5l4.2 4.2M75.6 207.3h.1M76.4 219.6a1.25 1.25 0 0 1 1.3-.2 1.25 1.25 0 0 1 .8 1.1v3.1h-2.5v-3.1z"/>
<path d="M76.4 208.1l4.1 4.2M76.8 211.8h.1M77.6 212.6l4.2 4.2M78 216.4h.1M78.4 200.2l4.2 4.1M78.9 217.2l4.1 4.2M78.9 203.9h.1M79.4 209.6v2.7a1.02 1.02 0 0 0 1.1 1M79.4 205.3a2.12 2.12 0 0 1 2.1 2.1 2.12 2.12 0 0 1-2.1 2.2M79.7 204.8l4.2 4.1M80.1 208.5h.1M80.5 213.4h31.1"/>
<path d="M80.9 209.3l4.2 4.2M81.4 213.1h.1M81.7 219.6a1.25 1.25 0 0 1 1.4-.2 1.25 1.25 0 0 1 .8 1.1v3.1h-2.5v-3.1zM82.2 200.6h.1M82.2 213.9l4.2 4.2M82.6 217.6h.1M83 201.4l4.2 4.2M83.4 218.5l4.2 4.1M83.4 205.2h.1M84.2 206l4.2 4.1M84.7 209.8h.1M85.5 210.6l4.2 4.1"/>
<path d="M85.9 214.3h.1M86.7 215.1l4.2 4.2M86.7 201.8h.1M87.1 219.6a1.25 1.25 0 0 1 1.4-.2 1.25 1.25 0 0 1 .7 1.1v3.1h-2.4v-3.1zM87.2 218.9h.1M87.6 202.7l4.1 4.1M88 219.7l3.8 3.9M88 206.4h.1M88.8 207.3l4.2 4.1M89.2 211h.1M90.1 211.8l4.1 4.2M90.5 215.6h.1"/>
<path d="M91.3 216.4l4.2 4.2M91.3 203.1h.1M92.2 203.9l3.9 3.9M92.5 219.6a1.25 1.25 0 0 1 1.3-.2 1.25 1.25 0 0 1 .8 1.1v3.1h-2.5l.1-3.1zM92.6 207.7h.1M93.4 208.5l2.7 2.7M93.8 212.3h.1M94.7 213.1l1.4 1.4M95 216.8h.1M95.5 200.6l.6 .6M95.9 217.6l.2 .2M95.9 204.3h.1"/>
<path d="M96.1 200.5v1M96.1 202.4v5.8M96.1 209.1v1M96.1 211v5.7M96.1 217.7v.9M96.1 219.6v5.5M97.8 219.6a1.28 1.28 0 0 1 1.4-.2 1.28 1.28 0 0 1 .8 1.1v3.1h-2.5v-3.1zM103.2 219.6a1.25 1.25 0 0 1 1.4-.2 1.25 1.25 0 0 1 .7 1.1v3.1h-2.4v-3.1zM108.6 219.6a1.25 1.25 0 0 1 1.3-.2 1.25 1.25 0 0 1 .8 1.1v3.1h-2.5v-3.1zM113.2 213.3h24.8M114 219.6a1.25 1.25 0 0 1 1.3-.2 1.25 1.25 0 0 1 .8 1.1v3.1h-2.5v-3.1zM116.4 219.2h21.6"/>
<path d="M119 209.3l.8-.4h3.1v2.5h-3.1a1.26 1.26 0 0 1-1.1-.8 1.26 1.26 0 0 1 .3-1.3zM119 203.9l.8-.4h3.1v2.5h-3.1a1.26 1.26 0 0 1-1.1-.8 1.26 1.26 0 0 1 .3-1.3zM119.8 214.2h3.1v2.5h-3.1a1.23 1.23 0 0 1-1.2-1.2 1.23 1.23 0 0 1 1.2-1.2M136.4 207v3.1M54.1 223.5h18.7M55.8 226.7v3.2h-3.2M75.6 220.6l3 3M79.3 221h.1M80.1 221.8l1.8 1.8M81.7 237h3.1M83.9 222.2h.1M84.7 223.1l.5 .5"/>
<path d="M88 222.1v6.8M88 229.9v.9M88 231.8v6.8M88.4 223.4h.1M88.9 234.9h3.6v4.3h-3.6zM91.7 220.1h.1M92.6 221l2.6 2.6M93.4 222.1v6.8M93.4 229.9v.9M93.4 231.8v6.8M96.6 237h3.1M101.9 231.5h3.2"/>
<path d="M108.2 225.1v7.9M110.7 225.1v7.9M113.9 231.5h3.2M120.2 238.3h3.4M121.9 236.6v3.4M124.8 233.7v4.6h16.3v4.5h-22.1v-9.1h30.5v4.6h-24.7v4.5M133.2 236.9v-1.9l.7 1.9 .7-1.9v1.9M136.4 222.4v3.2M136.7 233.7v9.1M141.1 233.7v4.6M145.5 233.7v4.6M133.2 241.4v-1.8l.7 1.8 .7-1.8v1.8"/>
<circle cx="127.6" cy="158.1" r="1.69"/>
<circle cx="32.1" cy="177.8" r="1.11"/>
<circle cx="44.1" cy="177.8" r="1.69"/>
<circle cx="121.9" cy="238.3" r="1.11"/>
<circle cx="133.9" cy="236" r="1.69"/>
<circle cx="133.9" cy="240.5" r="1.69"/>
</g>
<g fill="#000">
<path d="M69.2 74.9l3.2-.5v1zM70.6 80.5l3.1-.5v1zM118.4 80l3.1 .5-3.1 .5zM119.7 74.4l3.2 .5-3.2 .5zM122.9 73.7l2.1 1.2-2.1 1.3zM166.3 70.4l3.2 .6-3.2 .5zM170.9 71l3.1-.6v1.1zM130.8 89.7l.6 3.2h-1.1zM136.4 88.4l.5 3.2h-1.1zM136.4 86.3l1.2 2.1h-2.4zM74 100.4l2.8 1.4-3.1-.4zM81.8 115.9l3.2-.6-2.8 1.6z"/>
<path d="M93.3 132.8l2.8 1.6-3.2-.6zM130.3 137.5h1.1l-.6 3.2zM135.8 138.9h1.1l-.5 3.2zM165.5 155l3.2 .6-3.2 .5zM167.1 149.5l3.2 .5-3.2 .5zM170.9 150l3.1-.5v1zM170.9 155.6l3.1-.6v1.1zM79.4 161.9l3.2-.5v1.1zM109.5 161.4l3.2 .5-3.2 .6zM156.9 166.2l3.2 .5-3.2 .5zM156.9 160.6l3.2 .5-3.2 .5zM168.7 172.2l2.2-1.2v2.4z"/>
<path d="M168.7 161.1l3.2-.5v1zM170.9 166.7l3.1-.5v1zM61.3 180.1l.5 3.2h-1.1zM130.8 196.7l.6 3.2h-1.1zM130.3 190.8h1.1l-.6 3.2zM55.2 216.1h1.1l-.5 3.1zM60.7 210.1h1.1l-.5 3.2zM76.5 215.3l-1.1 3.1-.9-.5zM135.8 210.1h1.1l-.5 3.2zM55.8 223.5l.5 3.2h-1.1zM84.8 236.5l3.2 .5-3.2 .6zM93.4 237l3.2-.5v1.1z"/>
<path d="M105.1 230.9l3.1 .6-3.1 .5zM110.7 231.5l3.2-.6v1.1zM136.4 219.2l.5 3.2h-1.1z"/>
</g>
<path d="M26.1 50.8h163.6M26.2 50.8v9.7M189.7 50.8v9.7M26.1 60.4h163.6" fill="none" stroke="#000" stroke-width=".2"/>
<g font-size="3.9">
<text x="26.3" y="43.5">32-Lead Thin Plastic Quad Flat, No Lead Package (S4B) - 5x5 mm Body [VQFN]</text>
<text x="26.3" y="48">Punch Singulated; 3.10x3.10 mm Exposed Pad</text>
<text x="86.4" y="151.4">TOP VIEW</text>
<text x="155" y="180.8">SIDE VIEW</text>
<text x="82" y="244">BOTTOM VIEW</text>
</g>
<g font-size="3.2">
<text x="28.4" y="54.6">Note:</text>
<text x="41.1" y="54.6">For the most current package drawings, please see the Microchip Packaging Specification located at</text>
<text x="41.1" y="58.3">http://www.microchip.com/packaging</text>
<text x="143.9" y="67.9">32X</text>
<text x="90.9" y="76.1">D</text>
<text x="128.4" y="76.1">A</text>
<text x="151.6" y="72.1">0.08</text>
<text x="159.8" y="72.1">C</text>
<text x="99.5" y="81.6">D1</text>
<text x="135.3" y="82.9">B</text>
<text x="148.6" y="79.3">0.10</text>
<text x="156.8" y="79.3">C</text>
<text x="42.6" y="84.4">2X</text>
<text x="50.3" y="88.6">0.05</text>
<text x="58.5" y="88.6">C</text>
<text x="46.2" y="98.5">NOTE 1</text>
<text x="135.3" y="112.1">E</text>
<text x="47.1" y="121.5">(DATUM B)</text>
<text x="129" y="120.7">E1</text>
<text x="47.2" y="126.6">(DATUM A)</text>
<text x="42" y="136.7">2X</text>
<text x="49.8" y="140.9">0.10</text>
<text x="58" y="140.9">C</text>
<text x="50" y="149.1">2X</text>
<text x="122.9" y="146.9">2X</text>
<text x="57.7" y="153.3">0.10</text>
<text x="65.9" y="153.3">C</text>
<text x="129.4" y="151.1">0.05</text>
<text x="137.6" y="151.1">C</text>
<text x="179" y="151.1">A1</text>
<text x="119.4" y="159.2">0.10</text>
<text x="131.4" y="159.2">C</text>
<text x="135.9" y="159.2">A</text>
<text x="140.1" y="159.2">B</text>
<text x="178.8" y="156.4">(A3)</text>
<text x="94" y="163.1">D2</text>
<text x="162.5" y="162.3">A2</text>
<text x="164.4" y="167.8">A</text>
<text x="145.8" y="172.1">SEATING</text>
<text x="163.2" y="173.4">C</text>
<text x="35.9" y="178.9">0.10</text>
<text x="48" y="178.9">C</text>
<text x="52.4" y="178.9">A</text>
<text x="56.6" y="178.9">B</text>
<text x="148.9" y="175.8">PLANE</text>
<text x="59.3" y="197.9">E2</text>
<text x="135.2" y="217.4">K</text>
<text x="49.1" y="231">L</text>
<text x="118.7" y="232.6">32X b</text>
<text x="50.4" y="236.3">NOTE 1</text>
<text x="89.8" y="238.2">e</text>
<text x="125.8" y="237.1">0.10</text>
<text x="137.8" y="237.1">C</text>
<text x="142.2" y="237.1">A</text>
<text x="146.4" y="237.1">B</text>
<text x="125.8" y="241.7">0.05</text>
<text x="137.8" y="241.7">C</text>
</g>
<text font-size="3" x="26.6" y="261.3">© 2021 Microchip Technology Inc.</text>
<text font-size="2.9" x="106.6" y="251.6">Microchip Technology Drawing C04-21400 Rev B Sheet 1 of 2</text>
<g font-size="2.8">
<text x="76.2" y="86.8">N</text>
<text x="66.1" y="97.5">1</text>
<text x="66.1" y="102.9">2</text>
<text x="66.1" y="211.1">2</text>
<text x="66.1" y="216.5">1</text>
<text x="76.2" y="227.2">N</text>
</g>
<g font-size="2.2">
<text x="134.9" y="187.4">e</text>
<text x="135" y="189.5">2</text>
</g>
</svg>
